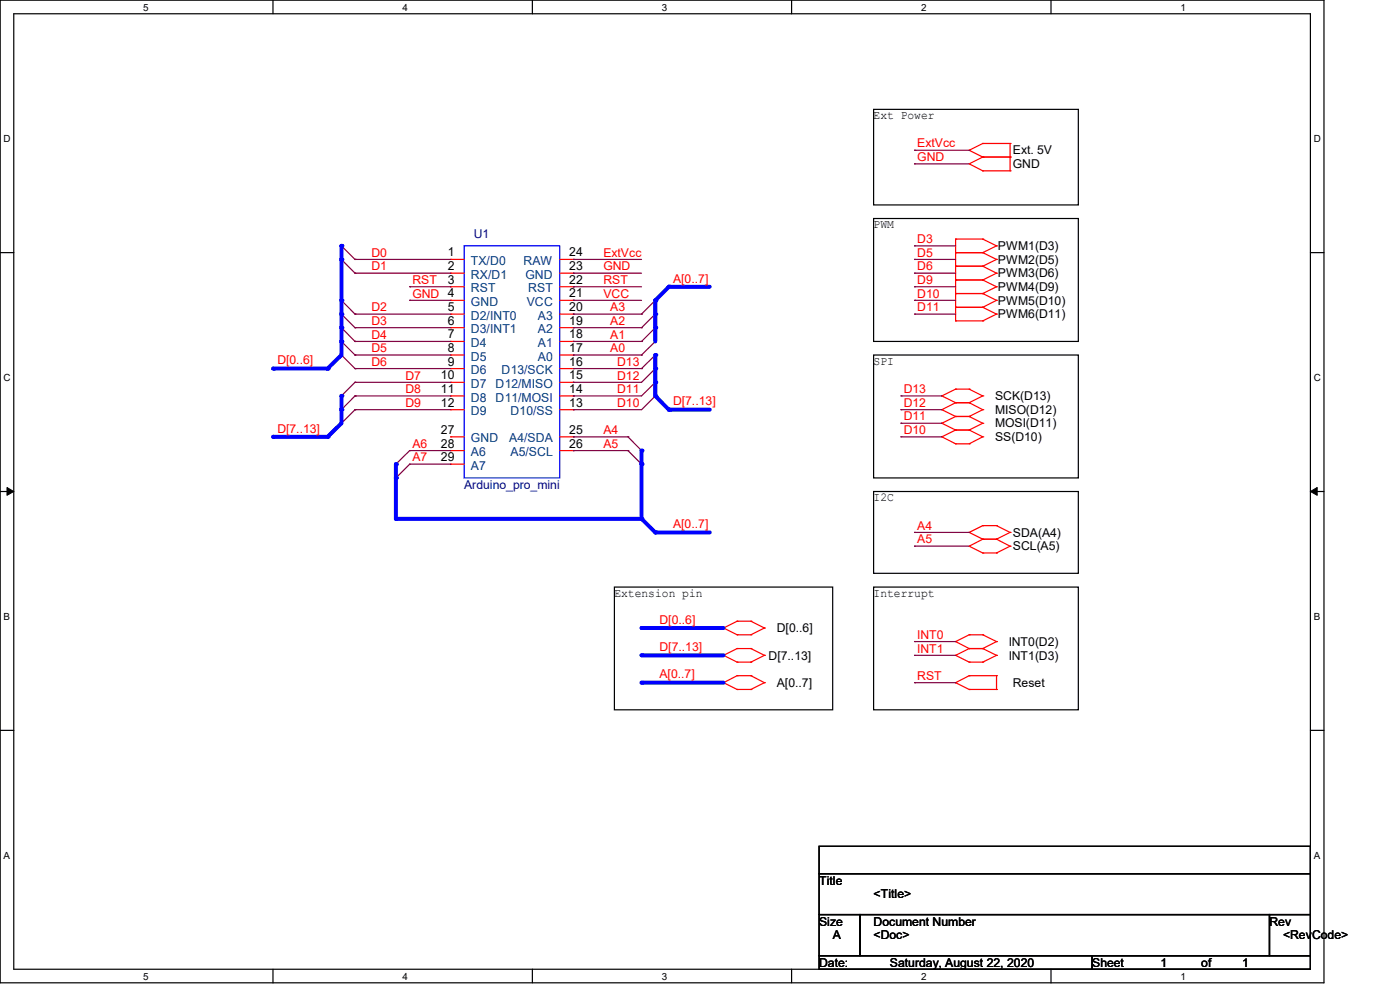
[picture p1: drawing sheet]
<svg xmlns="http://www.w3.org/2000/svg" width="297mm" height="210mm" viewBox="0 0 297 210" stroke-linecap="round" stroke-linejoin="round" font-family="sans-serif">
<path d="M0 0h280.9v208.5h-280.9zM2.9 2.9h275.1v202.7h-275.1z" fill="none" stroke="#000" stroke-width=".25"/>
<g fill="#fff">
<path d="M30.4 .3h1.1v2.4h-1.1z"/>
<path d="M30.4 205.9h1.1v2.3h-1.1z"/>
</g>
<path d="M57.9 0v2.9M57.9 205.6v2.9" fill="none" stroke="#000" stroke-width=".25"/>
<g fill="#fff">
<path d="M85.4 .3h1.1v2.4h-1.1z"/>
<path d="M85.4 205.9h1.1v2.3h-1.1z"/>
</g>
<path d="M112.9 0v2.9M112.9 205.6v2.9" fill="none" stroke="#000" stroke-width=".25"/>
<g fill="#fff">
<path d="M140.4 .3h1.2v2.4h-1.2z"/>
<path d="M140.4 205.9h1.2v2.3h-1.2z"/>
</g>
<path d="M167.9 0v2.9M167.9 205.6v2.9" fill="none" stroke="#000" stroke-width=".25"/>
<g fill="#fff">
<path d="M195.4 .3h1.2v2.4h-1.2z"/>
<path d="M195.4 205.9h1.2v2.3h-1.2z"/>
</g>
<path d="M223 0v2.9M223 205.6v2.9" fill="none" stroke="#000" stroke-width=".25"/>
<g fill="#fff">
<path d="M250.4 .3h1.2v2.4h-1.2z"/>
<path d="M250.4 205.9h1.2v2.3h-1.2z"/>
<path d="M.8 28.2h1.4v2.4h-1.4z"/>
<path d="M278.7 28.2h1.5v2.4h-1.5z"/>
<path d="M.8 78.9h1.4v2.3h-1.4z"/>
<path d="M278.7 78.9h1.5v2.3h-1.5z"/>
</g>
<path d="M0 53.6h2.9M278 53.6h2.9" fill="none" stroke="#000" stroke-width=".25"/>
<g fill="#fff">
<path d="M.8 129.6h1.3v2.3h-1.3z"/>
<path d="M278.7 129.6h1.4v2.3h-1.4z"/>
</g>
<path d="M0 104.3h2.9M278 104.3h2.9" fill="none" stroke="#000" stroke-width=".25"/>
<path d="M1.5 103.4l1.4 .9-1.4 .8zM278 104.3l1.4-.9v1.7z" fill="#000" stroke="#000" stroke-width=".21"/>
<g fill="#fff">
<path d="M.8 180.3h1.3v2.3h-1.3z"/>
<path d="M278.7 180.3h1.4v2.3h-1.4z"/>
</g>
<path d="M185.3 23.2h43.5v20.3h-43.5zM185.3 46.4h43.5v26h-43.5zM185.3 75.3h43.5v26.1h-43.5zM185.3 104.3h43.5v17.3h-43.5zM130.3 124.5h46.4v26.1h-46.4zM185.3 124.5h43.5v26.1h-43.5zM0 154.9h2.9M278 154.9h2.9" fill="none" stroke="#000" stroke-width=".25"/>
<g fill="none" stroke="#f00" stroke-width=".25">
<path d="M205.6 31.9h.1M205.6 34.8h.1M205.6 31.9l2.9 1.4M205.6 34.8l2.9 1.4M208.5 30.4h.1M208.5 33.3h.1M208.5 36.2h.1M208.5 30.4l-2.9 1.5M208.5 30.4h5.8M208.5 33.3h5.8M208.5 33.3l-2.9 1.5M208.5 36.2h5.8"/>
<path d="M214.3 30.4h.1M214.3 33.3h.1M214.3 36.2h.1M214.3 30.4v5.8M202.7 50.7h.1M202.7 53.6h.1M202.7 56.5h.1M202.7 59.4h.1M202.7 50.7h5.8M202.7 50.7v17.4M202.7 53.6h5.8M202.7 56.5h5.8"/>
<path d="M202.7 59.4h5.8M208.5 50.7h.1M208.5 53.6h.1M208.5 56.5h.1M208.5 59.4h.1M208.5 50.7l2.9 1.5M208.5 53.6l2.9 1.4M208.5 56.5l2.9 1.5M208.5 59.4l2.9 1.4M211.4 52.2h.1M211.4 55h.1M211.4 58h.1"/>
<path d="M211.4 52.2l-2.9 1.4M211.4 55l-2.9 1.5M211.4 58l-2.9 1.4M202.7 62.3h.1M202.7 65.2h.1M202.7 68.1h.1M202.7 62.3h5.8M202.7 65.2h5.8M202.7 68.1h5.8M208.5 62.3h.1M208.5 65.2h.1M208.5 68.1h.1"/>
<path d="M208.5 62.3l2.9 1.4M208.5 65.2l2.9 1.4M211.4 60.8h.1M211.4 63.7h.1M211.4 66.6h.1M211.4 60.8l-2.9 1.5M211.4 63.7l-2.9 1.5M211.4 66.6l-2.9 1.5M199.8 92.7h.1M199.8 89.8h.1M199.8 86.9h.1M199.8 84h.1"/>
<path d="M199.8 92.7l2.9 1.4M199.8 89.8l2.9 1.4M199.8 86.9l2.9 1.4M199.8 84l2.9 1.4M202.7 91.2h.1M202.7 94.1h.1M202.7 88.3h.1M202.7 85.4h.1M202.7 82.5h.1M202.7 91.2h2.9M202.7 91.2l-2.9 1.5M202.7 94.1h2.9"/>
<path d="M202.7 88.3h2.9M202.7 88.3l-2.9 1.5M202.7 85.4h2.9M202.7 85.4l-2.9 1.5M202.7 82.5h2.9M202.7 82.5l-2.9 1.5M205.6 91.2h.1M205.6 94.1h.1M205.6 88.3h.1M205.6 85.4h.1M205.6 82.5h.1M205.6 91.2l2.9 1.5"/>
<path d="M205.6 88.3l2.9 1.5M205.6 85.4l2.9 1.5M205.6 82.5l2.9 1.5M208.5 92.7h.1M208.5 89.8h.1M208.5 86.9h.1M208.5 84h.1M208.5 92.7l-2.9 1.4M208.5 89.8l-2.9 1.4M208.5 86.9l-2.9 1.4M208.5 84l-2.9 1.4M205.6 112.9h.1"/>
<path d="M205.6 115.9h.1M205.6 112.9l2.9 1.5M205.6 115.9l2.9 1.4M208.5 111.5h.1M208.5 114.4h.1M208.5 117.3h.1M208.5 111.5l-2.9 1.4M208.5 111.5h2.9M208.5 114.4h2.9M208.5 114.4l-2.9 1.5M208.5 117.3h2.9M211.4 111.5h.1"/>
<path d="M211.4 114.4h.1M211.4 117.3h.1M211.4 111.5l2.9 1.4M211.4 114.4l2.9 1.5M214.3 112.9h.1M214.3 115.9h.1M214.3 112.9l-2.9 1.5M214.3 115.9l-2.9 1.4M153.5 139h.1M153.5 133.2h.1M153.5 139l2.9 1.5M153.5 133.2l2.9 1.5"/>
<path d="M156.4 137.6h.1M156.4 131.8h.1M156.4 134.7h.1M156.4 134.7h2.9M156.4 137.6h2.9M156.4 137.6l-2.9 1.4M156.4 131.8h2.9M156.4 131.8l-2.9 1.4M159.3 137.6h.1M159.3 131.8h.1M159.3 134.7h.1M159.3 137.6l2.9 1.4"/>
<path d="M159.3 131.8l2.9 1.4M162.2 139h.1M162.2 133.2h.1M162.2 139l-2.9 1.5M162.2 133.2l-2.9 1.5M202.7 136.1h.1M202.7 139h.1M202.7 136.1l2.9 1.5M202.7 139l2.9 1.5M205.6 134.7h.1M205.6 137.6h.1M205.6 134.7h2.9"/>
<path d="M205.6 134.7l-2.9 1.4M205.6 137.6h2.9M205.6 137.6l-2.9 1.4M208.5 134.7h.1M208.5 137.6h.1M208.5 134.7l2.9 1.4M208.5 137.6l2.9 1.4M211.4 136.1h.1M211.4 139h.1M211.4 136.1l-2.9 1.5M211.4 139l-2.9 1.5M153.5 144.8h.1"/>
<path d="M153.5 144.8l2.9 1.5M156.4 140.5h.1M156.4 143.3h.1M156.4 146.3h.1M156.4 140.5h2.9M156.4 143.3h2.9M156.4 146.3h2.9M156.4 143.3l-2.9 1.5M159.3 140.5h.1M159.3 143.3h.1M159.3 146.3h.1M159.3 143.3l2.9 1.5"/>
<path d="M162.2 144.8h.1M162.2 144.8l-2.9 1.5M202.7 144.8h.1M202.7 144.8l2.9 1.5M205.6 140.5h.1M205.6 143.3h.1M205.6 146.3h.1M205.6 140.5h2.9M205.6 143.3l-2.9 1.5M205.6 143.3h5.8M205.6 146.3h5.8M208.5 140.5h.1"/>
<path d="M211.4 143.3h.1M211.4 146.3h.1M211.4 143.3v3"/>
</g>
<g fill="none" stroke="#800040" stroke-width=".25">
<path d="M72.4 52.2l2.9 2.8M72.4 55l2.9 3M75.3 55h.1M75.3 58h.1M72.4 63.7l2.9 2.9M72.4 66.6l2.9 2.9M72.4 69.5l2.9 2.9M72.4 72.4l2.9 2.9M72.4 75.3l2.9 2.9M75.3 66.6h.1M75.3 69.5h.1M75.3 72.4h.1"/>
<path d="M75.3 75.3h.1M75.3 78.2h.1M136.1 66.6h.1M136.1 69.5h.1M136.1 72.4h.1M136.1 75.3h.1M136.1 78.2h.1M139 78.2h.1M139 63.7l-2.9 2.9M139 66.6l-2.9 2.9M139 69.5l-2.9 2.9M139 72.4l-2.9 2.9"/>
<path d="M139 78.2l-2.9 2.9M139 75.3l-2.9 2.9M75.3 81.1h.1M75.3 84h.1M75.3 86.9h.1M75.3 81.1l-2.9 2.9M75.3 84l-2.9 2.9M75.3 86.9l-2.9 2.9M84 98.5h.1M86.9 98.5l-2.9 2.9M86.9 95.6l-2.9 2.9M133.2 92.7h.1"/>
<path d="M133.2 95.6h.1M133.2 92.7l2.9 2.9M133.2 95.6l2.9 2.9M139 81.1h.1M139 84h.1M139 81.1l-2.9 2.9M139 84l-2.9 2.9M84 101.4h.1"/>
</g>
<path d="M139 84l2.9 2.9" fill="none" stroke="#00f" stroke-width=".85"/>
<circle cx="139" cy="84" r=".42" fill="#00f"/>
<path d="M141.9 60.8l-2.9 2.9" fill="none" stroke="#00f" stroke-width=".85"/>
<circle cx="139" cy="63.7" r=".42" fill="#00f"/>
<path d="M72.4 89.8l-2.9 2.9" fill="none" stroke="#00f" stroke-width=".85"/>
<circle cx="69.5" cy="92.7" r=".42" fill="#00f"/>
<path d="M72.4 75.3l-2.9 2.9" fill="none" stroke="#00f" stroke-width=".85"/>
<circle cx="69.5" cy="78.2" r=".42" fill="#00f"/>
<path d="M136.1 110.1l2.9 2.8" fill="none" stroke="#00f" stroke-width=".85"/>
<circle cx="136.1" cy="110.1" r=".42" fill="#00f"/>
<path d="M173.8 179.5h104.2v5.8h-104.2zM173.8 185.3h104.2v8.7h-104.2zM173.8 194h8.7v8.7h-8.7zM182.5 194h86.8v8.7h-86.8zM269.3 194h8.7v8.7h-8.7zM173.8 202.7h57.9v2.9h-57.9zM231.7 202.7h46.3v2.9h-46.3z" fill="none" stroke="#000" stroke-width=".25"/>
<path d="M98.5 52.2h20.2v49.2h-20.2z" fill="none" stroke="#00f" stroke-width=".25"/>
<g fill="none" stroke="#f00" stroke-width=".25">
<path d="M95.6 55h.1M95.6 58h.1M95.6 55h2.9M95.6 58h2.9M118.7 55h2.9M118.7 58h2.9M121.6 58h.1M121.6 55h.1M95.6 60.8h.1M95.6 63.7h.1M95.6 66.6h.1M95.6 69.5h.1"/>
<path d="M95.6 72.4h.1M95.6 75.3h.1M95.6 78.2h.1M95.6 60.8h2.9M95.6 63.7h2.9M95.6 66.6h2.9M95.6 69.5h2.9M95.6 72.4h2.9M95.6 75.3h2.9M95.6 78.2h2.9M118.7 60.8h2.9M118.7 63.7h2.9"/>
<path d="M118.7 66.6h2.9M118.7 69.5h2.9M118.7 72.4h2.9M118.7 75.3h2.9M118.7 78.2h2.9M121.6 78.2h.1M121.6 75.3h.1M121.6 72.4h.1M121.6 69.5h.1M121.6 66.6h.1M121.6 63.7h.1M121.6 60.8h.1"/>
<path d="M95.6 81.1h.1M95.6 84h.1M95.6 86.9h.1M95.6 92.7h.1M95.6 95.6h.1M95.6 98.5h.1M95.6 81.1h2.9M95.6 84h2.9M95.6 86.9h2.9M95.6 92.7h2.9M95.6 95.6h2.9M95.6 98.5h2.9"/>
<path d="M118.7 81.1h2.9M118.7 84h2.9M118.7 86.9h2.9M118.7 92.7h2.9M118.7 95.6h2.9M121.6 86.9h.1M121.6 84h.1M121.6 81.1h.1M121.6 92.7h.1M121.6 95.6h.1"/>
</g>
<path d="M72.4 55v8.7" fill="none" stroke="#00f" stroke-width=".85"/>
<circle cx="72.4" cy="55" r=".42" fill="#00f"/>
<path d="M75.3 55h.1M75.3 58h.1M75.3 55h20.3M75.3 58h20.3M121.6 55h.1M121.6 58h.1M121.6 55h14.5M121.6 58h14.5M121.6 60.8h.1M121.6 60.8h14.5" fill="none" stroke="#800040" stroke-width=".25"/>
<path d="M72.4 63.7v2.9" fill="none" stroke="#00f" stroke-width=".85"/>
<circle cx="72.4" cy="63.7" r=".42" fill="#00f"/>
<path d="M121.6 63.7h.1M121.6 63.7h14.5" fill="none" stroke="#800040" stroke-width=".25"/>
<path d="M139 63.7v2.9" fill="none" stroke="#00f" stroke-width=".85"/>
<circle cx="139" cy="63.7" r=".42" fill="#00f"/>
<path d="M72.4 66.6v2.9" fill="none" stroke="#00f" stroke-width=".85"/>
<circle cx="72.4" cy="66.6" r=".42" fill="#00f"/>
<path d="M75.3 66.6h.1M75.3 66.6h20.3M121.6 66.6h.1M121.6 66.6h14.5" fill="none" stroke="#800040" stroke-width=".25"/>
<path d="M72.4 69.5v2.9" fill="none" stroke="#00f" stroke-width=".85"/>
<circle cx="72.4" cy="69.5" r=".42" fill="#00f"/>
<path d="M75.3 69.5h.1M75.3 69.5h20.3M121.6 69.5h.1M121.6 69.5h14.5" fill="none" stroke="#800040" stroke-width=".25"/>
<path d="M72.4 72.4v2.9" fill="none" stroke="#00f" stroke-width=".85"/>
<circle cx="72.4" cy="72.4" r=".42" fill="#00f"/>
<g fill="none" stroke="#800040" stroke-width=".25">
<path d="M75.3 72.4h.1M75.3 75.3h.1M75.3 78.2h.1M75.3 72.4h20.3M75.3 75.3h20.3M75.3 78.2h20.3M121.6 72.4h.1M121.6 75.3h.1M121.6 78.2h.1M121.6 72.4h14.5M121.6 75.3h14.5M121.6 78.2h14.5"/>
<path d="M75.3 81.1h.1M75.3 81.1h20.3M121.6 81.1h.1M121.6 81.1h14.5"/>
</g>
<path d="M72.4 84v2.9" fill="none" stroke="#00f" stroke-width=".85"/>
<circle cx="72.4" cy="84" r=".42" fill="#00f"/>
<path d="M75.3 84h.1M75.3 84h20.3M121.6 84h.1M121.6 84h14.5" fill="none" stroke="#800040" stroke-width=".25"/>
<path d="M72.4 86.9v2.9" fill="none" stroke="#00f" stroke-width=".85"/>
<circle cx="72.4" cy="86.9" r=".42" fill="#00f"/>
<path d="M75.3 86.9h.1M75.3 86.9h20.3M121.6 86.9h.1M121.6 86.9h14.5" fill="none" stroke="#800040" stroke-width=".25"/>
<path d="M84 110.1h52.1" fill="none" stroke="#00f" stroke-width=".85"/>
<circle cx="84" cy="110.1" r=".42" fill="#00f"/>
<path d="M86.9 95.6h.1M86.9 98.5h.1M86.9 95.6h8.7M86.9 98.5h8.7M121.6 92.7h.1M121.6 95.6h.1M121.6 95.6h11.6M121.6 92.7h11.6" fill="none" stroke="#800040" stroke-width=".25"/>
<path d="M84 101.4v8.7" fill="none" stroke="#00f" stroke-width=".85"/>
<circle cx="84" cy="101.4" r=".42" fill="#00f"/>
<path d="M136.1 95.6v2.9" fill="none" stroke="#00f" stroke-width=".85"/>
<circle cx="136.1" cy="95.6" r=".42" fill="#00f"/>
<path d="M136.1 98.5v11.6" fill="none" stroke="#00f" stroke-width=".85"/>
<circle cx="136.1" cy="98.5" r=".42" fill="#00f"/>
<path d="M139 75.3v2.9" fill="none" stroke="#00f" stroke-width=".85"/>
<circle cx="139" cy="75.3" r=".42" fill="#00f"/>
<path d="M139 78.2v2.9" fill="none" stroke="#00f" stroke-width=".85"/>
<circle cx="139" cy="78.2" r=".42" fill="#00f"/>
<path d="M139 81.1v2.9" fill="none" stroke="#00f" stroke-width=".85"/>
<circle cx="139" cy="81.1" r=".42" fill="#00f"/>
<path d="M58 78.2h11.5" fill="none" stroke="#00f" stroke-width=".85"/>
<circle cx="58" cy="78.2" r=".42" fill="#00f"/>
<path d="M141.9 86.9h8.7" fill="none" stroke="#00f" stroke-width=".85"/>
<circle cx="141.9" cy="86.9" r=".42" fill="#00f"/>
<path d="M141.9 60.8h8.7" fill="none" stroke="#00f" stroke-width=".85"/>
<circle cx="141.9" cy="60.8" r=".42" fill="#00f"/>
<path d="M139 66.6v2.9" fill="none" stroke="#00f" stroke-width=".85"/>
<circle cx="139" cy="66.6" r=".42" fill="#00f"/>
<path d="M139 69.5v2.9" fill="none" stroke="#00f" stroke-width=".85"/>
<circle cx="139" cy="69.5" r=".42" fill="#00f"/>
<path d="M58 92.7h11.5" fill="none" stroke="#00f" stroke-width=".85"/>
<circle cx="58" cy="92.7" r=".42" fill="#00f"/>
<path d="M72.4 52.2v2.8" fill="none" stroke="#00f" stroke-width=".85"/>
<circle cx="72.4" cy="52.2" r=".42" fill="#00f"/>
<path d="M191.1 84h.1M191.1 89.8h.1M191.1 92.7h.1M191.1 86.9h.1M191.1 84h8.7M191.1 89.8h8.7M191.1 92.7h8.7M191.1 86.9h8.7" fill="none" stroke="#800040" stroke-width=".25"/>
<path d="M84 98.5v2.9" fill="none" stroke="#00f" stroke-width=".85"/>
<circle cx="84" cy="98.5" r=".42" fill="#00f"/>
<g fill="none" stroke="#800040" stroke-width=".25">
<path d="M194 31.9h.1M194 34.8h.1M194 31.9h11.6M194 34.8h11.6M194 58h.1M194 55h.1M194 52.2h.1M194 58h8.7M194 55h8.7M194 52.2h8.7M194 66.6h.1M194 63.7h.1"/>
<path d="M194 60.8h.1M194 66.6h8.7M194 63.7h8.7M194 60.8h8.7M194 136.1h.1M194 139h.1M194 136.1h8.7M194 139h8.7M194 144.8h.1M194 144.8h8.7"/>
</g>
<path d="M136.1 133.2h17.4" fill="none" stroke="#00f" stroke-width=".85"/>
<circle cx="136.1" cy="133.2" r=".42" fill="#00f"/>
<path d="M136.1 144.8h17.4" fill="none" stroke="#00f" stroke-width=".85"/>
<circle cx="136.1" cy="144.8" r=".42" fill="#00f"/>
<path d="M136.1 139h17.4" fill="none" stroke="#00f" stroke-width=".85"/>
<circle cx="136.1" cy="139" r=".42" fill="#00f"/>
<path d="M86.9 63.7h.1M86.9 60.8h.1M86.9 63.7h8.7M86.9 60.8h8.7M194 112.9h.1M194 115.9h.1M194 112.9h11.6M194 115.9h11.6" fill="none" stroke="#800040" stroke-width=".25"/>
<path d="M139 112.9h11.6" fill="none" stroke="#00f" stroke-width=".85"/>
<circle cx="139" cy="112.9" r=".42" fill="#00f"/>
<g font-size="2.6">
<text x="185.3" y="25.3">Ext Power</text>
<text x="214.9" y="32.8">Ext. 5V</text>
<text x="214.9" y="35.6">GND</text>
<text x="185.3" y="48.4">PWM</text>
<text x="211.7" y="53">PWM1(D3)</text>
<text x="95" y="54.4">1</text>
<text x="95" y="57.3">2</text>
<text x="120.8" y="57.3">23</text>
<text x="120.8" y="54.4">24</text>
<text x="211.7" y="55.9">PWM2(D5)</text>
<text x="211.7" y="58.8">PWM3(D6)</text>
<text x="95" y="60.2">3</text>
<text x="95" y="66">5</text>
<text x="120.8" y="66">20</text>
<text x="120.8" y="63.1">21</text>
<text x="120.8" y="60.2">22</text>
<text x="211.7" y="61.7">PWM4(D9)</text>
<text x="211.7" y="64.6">PWM5(D10)</text>
<text x="95" y="68.9">6</text>
<text x="95" y="71.8">7</text>
<text x="120.8" y="71.8">18</text>
<text x="120.8" y="68.9">19</text>
<text x="211.7" y="67.5">PWM6(D11)</text>
<text x="95" y="74.7">8</text>
<text x="95" y="77.6">9</text>
<text x="120.8" y="77.6">16</text>
<text x="120.8" y="74.7">17</text>
<text x="185.3" y="77.4">SPI</text>
<text x="93.6" y="80.5">10</text>
<text x="93.6" y="83.4">11</text>
<text x="120.8" y="83.4">14</text>
<text x="120.8" y="80.5">15</text>
<text x="93.6" y="86.3">12</text>
<text x="120.8" y="86.3">13</text>
<text x="211.1" y="87.8">MISO(D12)</text>
<text x="211.1" y="84.9">SCK(D13)</text>
<text x="93.6" y="92">27</text>
<text x="93.6" y="95">28</text>
<text x="120.8" y="92">25</text>
<text x="120.8" y="95">26</text>
<text x="211.1" y="93.6">SS(D10)</text>
<text x="211.1" y="90.7">MOSI(D11)</text>
<text x="93.6" y="97.8">29</text>
<text x="185.3" y="106.3">I2C</text>
<text x="214.9" y="113.8">SDA(A4)</text>
<text x="214.9" y="116.7">SCL(A5)</text>
<text x="130.3" y="126.6">Extension pin</text>
<text x="185.3" y="126.6">Interrupt</text>
<text x="164.8" y="134.1">D[0..6]</text>
<text x="214" y="137">INT0(D2)</text>
<text x="163.1" y="139.9">D[7..13]</text>
<text x="214" y="139.9">INT1(D3)</text>
<text x="164.8" y="145.7">A[0..7]</text>
<text x="214.9" y="145.7">Reset</text>
<text x="173.8" y="187.7">Title</text>
<text x="185.3" y="190.6">&lt;Title&gt;</text>
<text x="173.8" y="196.3">Size</text>
<text x="185.3" y="196.3">Document Number</text>
<text x="269.3" y="196.3">Rev</text>
<text x="176.7" y="199.3">A</text>
<text x="185.3" y="199.3">&lt;Doc&gt;</text>
<text x="272.2" y="199.3">&lt;RevCode&gt;</text>
<text x="173.8" y="205.1">Date:</text>
<text x="188.8" y="205.1">Saturday, August 22, 2020</text>
<text x="231.7" y="205.1">Sheet</text>
<text x="246.2" y="205.1">1</text>
<text x="254.8" y="205.1">of</text>
<text x="263.5" y="205.1">1</text>
</g>
<g font-size="2.6" fill="#f00">
<text x="194.6" y="31.3">ExtVcc</text>
<text x="194.6" y="34.2">GND</text>
<text x="194.6" y="51.6">D3</text>
<text x="78.8" y="54.4">D0</text>
<text x="78.8" y="57.4">D1</text>
<text x="128" y="54.4">ExtVcc</text>
<text x="128" y="57.4">GND</text>
<text x="142.8" y="59.9">A[0..7]</text>
<text x="194.6" y="57.4">D6</text>
<text x="194.6" y="54.4">D5</text>
<text x="87.5" y="63.1">GND 4</text>
<text x="87.5" y="60.2">RST</text>
<text x="128" y="60.2">RST</text>
<text x="128" y="63.1">VCC</text>
<text x="194.6" y="63.1">D10</text>
<text x="194.6" y="60.2">D9</text>
<text x="78.8" y="66">D2</text>
<text x="78.8" y="68.9">D3</text>
<text x="78.8" y="71.8">D4</text>
<text x="129.5" y="66">A3</text>
<text x="129.5" y="68.9">A2</text>
<text x="129.5" y="71.8">A1</text>
<text x="194.6" y="66">D11</text>
<text x="58.8" y="77.3">D[0..6]</text>
<text x="78.8" y="74.7">D5</text>
<text x="78.8" y="77.6">D6</text>
<text x="129.5" y="74.7">A0</text>
<text x="130.9" y="77.6">D13</text>
<text x="86" y="80.5">D7</text>
<text x="86" y="83.4">D8</text>
<text x="130.9" y="80.5">D12</text>
<text x="130.9" y="83.4">D11</text>
<text x="191.7" y="83.4">D13</text>
<text x="86" y="86.3">D9</text>
<text x="130.9" y="86.3">D10</text>
<text x="142.8" y="86">D[7..13]</text>
<text x="191.7" y="89.2">D11</text>
<text x="191.7" y="86.3">D12</text>
<text x="58.8" y="91.8">D[7..13]</text>
<text x="87.5" y="95">A6</text>
<text x="128" y="92.1">A4</text>
<text x="128" y="95">A5</text>
<text x="191.7" y="92.1">D10</text>
<text x="87.5" y="97.9">A7</text>
<text x="142.8" y="112.1">A[0..7]</text>
<text x="194.6" y="112.4">A4</text>
<text x="194.6" y="115.3">A5</text>
<text x="139.9" y="132.3">D[0..6]</text>
<text x="194.6" y="135.5">INT0</text>
<text x="139.9" y="143.9">A[0..7]</text>
<text x="139.9" y="138.1">D[7..13]</text>
<text x="194.6" y="138.4">INT1</text>
<text x="194.6" y="144.2">RST</text>
</g>
<g font-size="2.6" fill="#000080">
<text x="100.5" y="50.4">U1</text>
<text x="98.5" y="103.7">Arduino_pro_mini</text>
</g>
<g font-size="2.6" fill="#004080">
<text x="99.9" y="56.2">TX/D0</text>
<text x="99.9" y="59.1">RX/D1</text>
<text x="111" y="56.2">RAW</text>
<text x="111.5" y="59.1">GND</text>
<text x="99.9" y="62">RST</text>
<text x="99.9" y="64.9">GND</text>
<text x="111.8" y="64.9">VCC</text>
<text x="112.1" y="62">RST</text>
<text x="99.9" y="67.8">D2/INT0</text>
<text x="99.9" y="70.7">D3/INT1</text>
<text x="114.1" y="70.7">A2</text>
<text x="114.1" y="67.8">A3</text>
<text x="99.9" y="73.6">D4</text>
<text x="99.9" y="76.5">D5</text>
<text x="114.1" y="76.5">A0</text>
<text x="114.1" y="73.6">A1</text>
<text x="99.9" y="79.4">D6</text>
<text x="99.9" y="82.3">D7</text>
<text x="105.2" y="82.3">D12/MISO</text>
<text x="106.4" y="79.4">D13/SCK</text>
<text x="99.9" y="85.2">D8</text>
<text x="99.9" y="88.1">D9</text>
<text x="105.2" y="85.2">D11/MOSI</text>
<text x="108.3" y="88.1">D10/SS</text>
<text x="99.9" y="93.9">GND</text>
<text x="108" y="93.9">A4/SDA</text>
<text x="99.9" y="96.8">A6</text>
<text x="99.9" y="99.7">A7</text>
<text x="108.3" y="96.8">A5/SCL</text>
</g>
<g font-size="2.1">
<text x="30.4" y="2.2">5</text>
<text x="85.4" y="2.2">4</text>
<text x="140.4" y="2.2">3</text>
<text x="195.4" y="2.2">2</text>
<text x="250.4" y="2.2">1</text>
<text x=".8" y="30.1">D</text>
<text x="278.7" y="30.1">D</text>
<text x=".8" y="80.8">C</text>
<text x="278.7" y="80.8">C</text>
<text x=".8" y="131.5">B</text>
<text x="278.7" y="131.5">B</text>
<text x=".8" y="182.2">A</text>
<text x="278.7" y="182.2">A</text>
<text x="30.4" y="207.8">5</text>
<text x="85.4" y="207.8">4</text>
<text x="140.4" y="207.8">3</text>
<text x="195.4" y="207.8">2</text>
<text x="250.4" y="207.8">1</text>
</g>
</svg>
